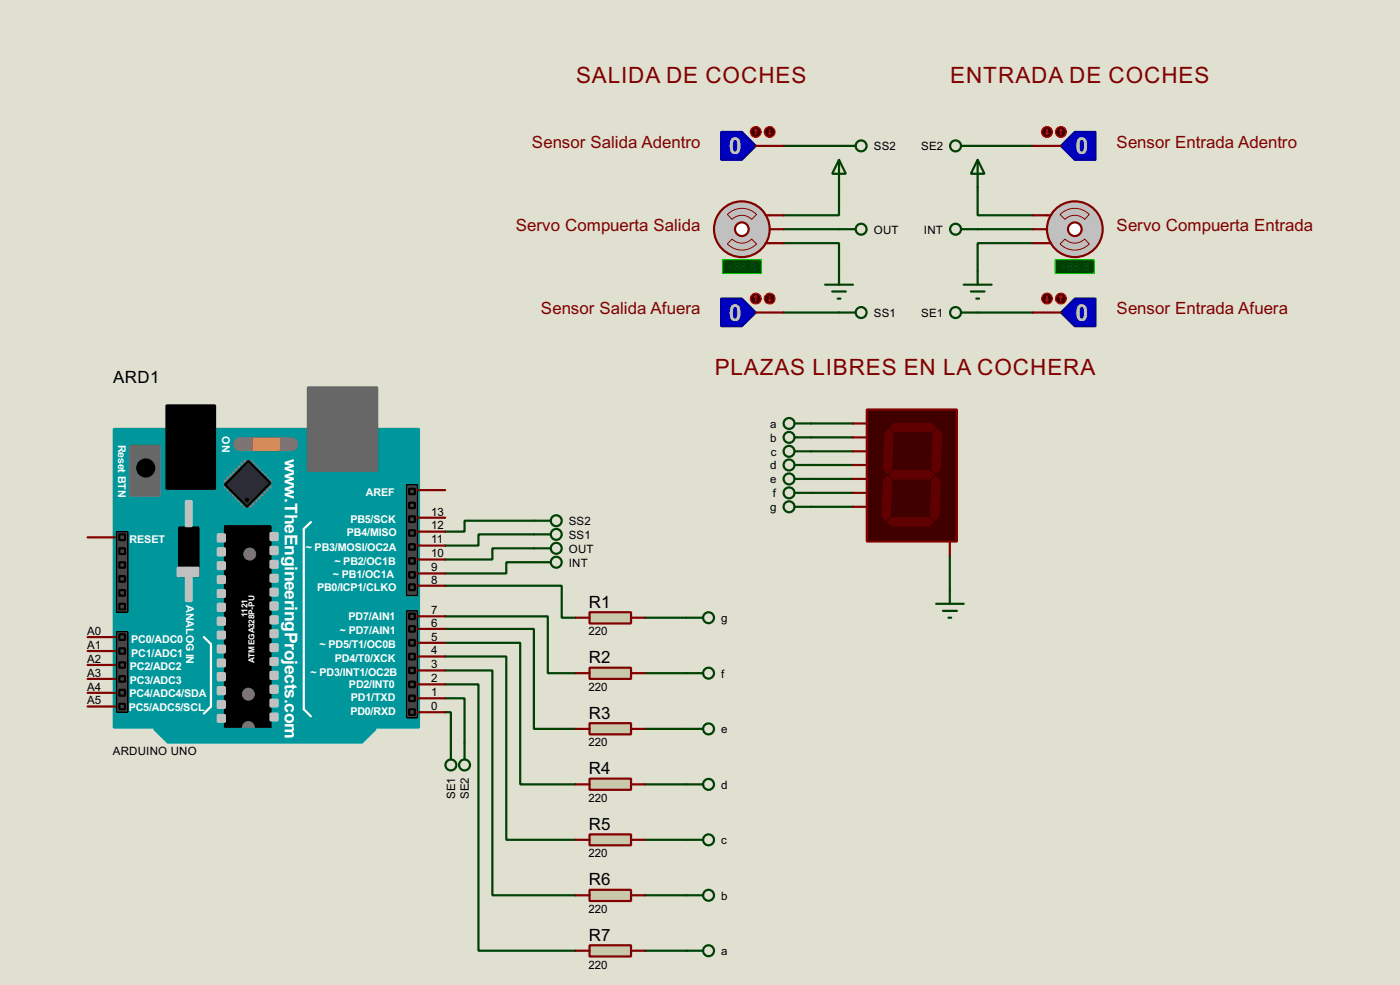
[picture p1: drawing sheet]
<svg xmlns="http://www.w3.org/2000/svg" width="256mm" height="180mm" viewBox="0 0 256 180" stroke-linecap="round" stroke-linejoin="round" font-family="sans-serif">
<path d="M0 0h256.5v180.3h-256.5z" fill="#e0e0d0"/>
<g fill="none" stroke="#004000" stroke-width=".4">
<path d="M143.6 26.7h10.1M153.7 34.3v5.1h-10.1M179.1 34.3v5.1h10.2M179.1 26.7h10.2M143.6 44.5h10.1v5.1M143.6 57.2h10.1M143.6 42h10.1M179.1 57.2h10.2M179.1 42h10.2M189.3 44.5h-10.2v5.1M148.6 77.5h7.7M97.8 97.8h-10.1v2.1h-6.1"/>
<path d="M97.8 95.3h-12.7v2h-3.5M148.6 80.1h7.7M148.6 82.6h7.7M148.6 85.1h7.7M148.6 87.7h7.7M148.6 90.2h7.7M148.6 92.8h7.7M81.6 107.2h21.3v5.9h2.6M81.6 112.8h18.8v10.4h5.1M81.6 115.1h16.2v18.3h7.7M81.6 117.7h13.7v25.9h10.2M97.8 102.9h-5v2.1h-11.2"/>
<path d="M97.8 100.4h-7.6v2h-8.6M118.2 113.1h7.6M174 101.7v6.3M81.6 127.8h3.5v8.1M81.6 130.4h1v5.5M81.6 120.2h11.2v33.5h12.7M81.6 122.7h8.6v41.2h15.3M81.6 125.3h6.1v48.7h17.8M118.2 133.4h7.6M118.2 123.2h7.6M118.2 153.7h7.6M118.2 143.6h7.6"/>
<path d="M118.2 174h7.6M118.2 163.9h7.6"/>
</g>
<path d="M20.9 78.5h55.9v54.7h-55.9z" fill="#00979c" stroke="#00979c" stroke-width=".4"/>
<g fill="#686767" stroke="#686767" stroke-width=".4">
<path d="M56.4 70.9h12.7v15.3h-12.7z"/>
<path d="M23.9 81.6h5.4v9.1h-5.4z"/>
</g>
<path d="M30.5 74.2h8.9v15.3h-8.9zM32.8 96.6h3.6v8.9h-3.6zM41.2 96.3h8.4v36.9h-8.4z" fill="#000" stroke="#000" stroke-width=".4"/>
<path d="M57 95.6l-1.3 1.2v33l1.3 1.3M37.4 116.6l1.3 1.3v11.4l-1.3 1.3" fill="none" stroke="#fff" stroke-width=".4"/>
<g fill="#c0c0c0" stroke="#c0c0c0" stroke-width=".4">
<path d="M49.6 97.6h1.3v1.3h-1.3z"/>
<path d="M49.6 100.1h1.3v1.3h-1.3z"/>
<path d="M49.6 102.7h1.3v1.2h-1.3z"/>
<path d="M49.6 105.2h1.3v1.3h-1.3z"/>
<path d="M49.6 107.8h1.3v1.2h-1.3z"/>
<path d="M49.6 110.3h1.3v1.3h-1.3z"/>
<path d="M49.6 112.8h1.3v1.3h-1.3z"/>
<path d="M49.6 115.4h1.3v1.2h-1.3z"/>
<path d="M49.6 117.9h1.3v1.3h-1.3z"/>
<path d="M49.6 120.5h1.3v1.2h-1.3z"/>
<path d="M49.6 123h1.3v1.3h-1.3z"/>
<path d="M49.6 125.5h1.3v1.3h-1.3z"/>
<path d="M49.6 128.1h1.3v1.2h-1.3z"/>
<path d="M49.6 130.6h1.3v1.3h-1.3z"/>
<path d="M39.9 97.8h1.3v1.3h-1.3z"/>
<path d="M39.9 100.4h1.3v1.3h-1.3z"/>
<path d="M39.9 102.9h1.3v1.3h-1.3z"/>
<path d="M39.9 105.5h1.3v1.2h-1.3z"/>
<path d="M39.9 108h1.3v1.3h-1.3z"/>
<path d="M39.9 110.5h1.3v1.3h-1.3z"/>
<path d="M39.9 113.1h1.3v1.3h-1.3z"/>
<path d="M39.9 115.6h1.3v1.3h-1.3z"/>
<path d="M39.9 118.2h1.3v1.2h-1.3z"/>
<path d="M39.9 120.7h1.3v1.3h-1.3z"/>
<path d="M39.9 123.2h1.3v1.3h-1.3z"/>
<path d="M39.9 125.8h1.3v1.3h-1.3z"/>
<path d="M39.9 128.3h1.3v1.3h-1.3z"/>
<path d="M39.9 130.9h1.3v1.2h-1.3z"/>
<path d="M32.6 103.9h3.8v1.6h-3.8z"/>
<path d="M34.1 91.7h1v4.6h-1z"/>
<path d="M34.1 105.5h1v4.5h-1z"/>
</g>
<circle cx="26.7" cy="85.7" r="1.55" fill="#000" stroke="#000" stroke-width=".4"/>
<path d="M44 81.3h9.4" fill="none" stroke="#757575" stroke-width="2.6"/>
<path d="M46.5 80.3h4.6v2.1h-4.6z" fill="#ff8000" stroke="#ff8000" stroke-width=".4"/>
<g fill="none" stroke="#808080" stroke-width=".45">
<path d="M41.2 87.9l.5 .5M41.7 87.4l.5 .5M41.7 88.7l-.5 .5M42.2 86.9l.5 .5M42.2 89.2l-.5 .5M42.7 86.4l.5 .5M42.7 89.7l-.5 .5M43.2 85.9l.5 .5M43.2 90.2l-.5 .5M43.7 85.4l.6 .5M43.7 90.7l-.5 .5M44.3 84.9l.5 .5"/>
<path d="M44.3 91.2l-.6 .5M44.8 84.4l.5 .5M44.8 91.7l-.5 .6M45.3 92.3l-.5 .5M45.5 92.3l.5 .5M46 91.7l.5 .6M46 84.4l-.5 .5M46.5 91.2l.5 .5M46.5 84.9l-.5 .5M47 90.7l.6 .5M47 85.4l-.5 .5M47.6 90.2l.5 .5"/>
<path d="M47.6 85.9l-.6 .5M48.1 89.7l.5 .5M48.1 86.4l-.5 .5M48.6 89.2l.5 .5M48.6 86.9l-.5 .5M49.1 88.7l.5 .5M49.1 87.4l-.5 .5M49.6 87.9l-.5 .5"/>
</g>
<path d="M45.5 84.4l4.1 4-4.3 4.4-4.1-4.1z" fill-rule="evenodd" fill="#2c2c2c" stroke="#000" stroke-width=".4"/>
<circle cx="45.2" cy="91.5" r=".3" fill="#000" stroke="#000" stroke-width=".18"/>
<path d="M74.5 88.7h2v20.3h-2z" fill="#464646" stroke="#000" stroke-width=".25"/>
<circle cx="45.5" cy="127.1" r="1.1" fill="#757575" stroke="#757575" stroke-width=".18"/>
<g fill="#464646" stroke="#000" stroke-width=".4">
<path d="M75 89.5h1v1h-1z"/>
<path d="M75 94.5h1v1.1h-1z"/>
<path d="M75 97.1h1v1h-1z"/>
<path d="M75 99.6h1v1h-1z"/>
<path d="M75 102.2h1v1h-1z"/>
<path d="M75 104.7h1v1h-1z"/>
<path d="M75 92h1v1h-1z"/>
<path d="M75 107h1v1h-1z"/>
</g>
<g fill="#757575" stroke="#757575" stroke-width=".18">
<circle cx="45.7" cy="101.4" r="1.1"/>
<circle cx="45.5" cy="133.2" r="1.1"/>
</g>
<path d="M28.2 133.4h40.7l-2.6 2.5h-35.5z" fill-rule="evenodd" fill="#00979c" stroke="#00979c" stroke-width=".4"/>
<g fill="#464646" stroke="#000" stroke-width=".25">
<path d="M21.4 97.3h2v14.8h-2z"/>
<path d="M74.5 111.8h2v19.6h-2z"/>
<path d="M21.4 115.6h2v14.8h-2z"/>
</g>
<g fill="#464646" stroke="#000" stroke-width=".4">
<path d="M21.9 100.4h1v1h-1z"/>
<path d="M21.9 105.5h1v1h-1z"/>
<path d="M21.9 110.5h1v1.1h-1z"/>
<path d="M21.9 108h1v1h-1z"/>
<path d="M21.9 102.9h1v1h-1z"/>
<path d="M21.9 97.8h1v1.1h-1z"/>
<path d="M75 112.3h1v1h-1z"/>
<path d="M75 114.6h1v1h-1z"/>
<path d="M75 117.1h1v1.1h-1z"/>
<path d="M75 119.7h1v1h-1z"/>
<path d="M75 122.2h1v1h-1z"/>
<path d="M75 124.8h1v1h-1z"/>
<path d="M75 127.3h1v1h-1z"/>
<path d="M75 129.8h1v1.1h-1z"/>
<path d="M21.9 116.1h1v1h-1z"/>
<path d="M21.9 118.7h1v1h-1z"/>
<path d="M21.9 121.2h1v1h-1z"/>
<path d="M21.9 123.8h1v1h-1z"/>
<path d="M21.9 126.3h1v1h-1z"/>
<path d="M21.9 128.8h1v1h-1z"/>
</g>
<g fill="none" stroke="#800000" stroke-width=".4">
<path d="M16.1 98.4h5M76.5 99.9h5.1M76.5 97.3h5.1M76.5 94.8h5.1M76.5 89.7h5.1M16.1 119.2h5M16.1 116.6h5M76.5 117.7h5.1M76.5 115.1h5.1M76.5 112.8h5.1M76.5 107.2h5.1M76.5 105h5.1"/>
<path d="M76.5 102.4h5.1M16.1 129.3h5M16.1 126.8h5M16.1 124.3h5M16.1 121.7h5M76.5 130.4h5.1M76.5 127.8h5.1M76.5 125.3h5.1M76.5 122.7h5.1M76.5 120.2h5.1"/>
</g>
<path d="M158.8 75h16.5v24.1h-16.5z" fill="#400000" stroke="#800000" stroke-width=".4"/>
<g fill="#600000" stroke="#600000" stroke-width=".18">
<path d="M163.1 78.3l.8-.8h6.8l.8 .8-.8 .7h-6.8z" fill-rule="evenodd"/>
<path d="M171 79.3l.8-.8 .7 .8-.2 6.6-.8 .8-.8-.8z" fill-rule="evenodd"/>
<path d="M162.9 86.9l.7-.7h6.9l.8 .7-.8 .8h-6.9z" fill-rule="evenodd"/>
<path d="M162.9 78.5l.7 .8-.2 6.6-.8 .8-.7-.8 .2-6.6z" fill-rule="evenodd"/>
<path d="M170.7 87.9l.8-.7 .8 .7-.3 6.6-.7 .8-.8-.8z" fill-rule="evenodd"/>
<path d="M163.4 94.8h6.8l.8 .8-.8 .7h-6.8l-.8-.7z" fill-rule="evenodd"/>
<path d="M162.6 87.2l.8 .7-.3 6.6-.7 .8-.8-.8 .3-6.6z" fill-rule="evenodd"/>
</g>
<path d="M156.3 77.5h2.5M156.3 80.1h2.5M156.3 82.6h2.5M156.3 85.1h2.5M156.3 87.7h2.5M156.3 90.2h2.5M156.3 92.8h2.5M174 99.1v2.6" fill="none" stroke="#800000" stroke-width=".4"/>
<g fill="none" stroke="#004000" stroke-width=".4">
<path d="M145.6 77.5h3M97.8 97.8h3.1M97.8 95.3h3.1M145.6 80.1h3M145.6 82.6h3M145.6 85.1h3M145.6 87.7h3M145.6 90.2h3M145.6 92.8h3M97.8 102.9h3.1M97.8 100.4h3.1M171.5 110.5h5.1"/>
<path d="M172.8 111.8h2.5M173.8 113.1h.5M174 108v2.5"/>
<circle cx="144.5" cy="77.5" r="1"/>
<circle cx="101.9" cy="97.8" r="1"/>
<circle cx="101.9" cy="95.3" r="1"/>
<circle cx="144.5" cy="82.6" r="1"/>
<circle cx="144.5" cy="87.7" r="1"/>
<circle cx="144.5" cy="80.1" r="1"/>
<circle cx="144.5" cy="92.8" r="1"/>
<circle cx="144.5" cy="85.1" r="1"/>
<circle cx="144.5" cy="90.2" r="1"/>
<circle cx="101.9" cy="102.9" r="1"/>
<circle cx="101.9" cy="100.4" r="1"/>
</g>
<path d="M194.4 26.7l2.5-2.5h3.8v5.1h-3.8z" fill-rule="evenodd" fill="#0000c0" stroke="#000080" stroke-width=".4"/>
<path d="M189.3 26.7h5.1" fill="none" stroke="#800000" stroke-width=".4"/>
<circle cx="194.3" cy="24.2" r="1" fill="#400000" stroke="#f00" stroke-width=".2"/>
<path d="M194.4 23.7l.2 .2M194.4 23.7l-.3 .2M194.4 23.7v1" fill="none" stroke="#f00" stroke-width=".2"/>
<circle cx="191.8" cy="24.2" r="1" fill="#400000" stroke="#f00" stroke-width=".2"/>
<path d="M191.6 24.4l.2 .3M191.8 23.7v1M192.1 24.4l-.3 .3" fill="none" stroke="#f00" stroke-width=".2"/>
<path d="M194.4 57.2l2.5-2.5h3.8v5h-3.8z" fill-rule="evenodd" fill="#0000c0" stroke="#000080" stroke-width=".4"/>
<path d="M189.3 57.2h5.1" fill="none" stroke="#800000" stroke-width=".4"/>
<circle cx="194.3" cy="54.7" r="1" fill="#400000" stroke="#f00" stroke-width=".2"/>
<path d="M194.4 54.2l.2 .2M194.4 54.2l-.3 .2M194.4 54.2v1" fill="none" stroke="#f00" stroke-width=".2"/>
<circle cx="191.8" cy="54.7" r="1" fill="#400000" stroke="#f00" stroke-width=".2"/>
<path d="M191.6 54.9l.2 .3M191.8 54.2v1M192.1 54.9l-.3 .3" fill="none" stroke="#f00" stroke-width=".2"/>
<path d="M132.1 54.7h3.8l2.6 2.5-2.6 2.5h-3.8z" fill-rule="evenodd" fill="#0000c0" stroke="#000080" stroke-width=".4"/>
<path d="M138.5 57.2h5.1" fill="none" stroke="#800000" stroke-width=".4"/>
<circle cx="138.4" cy="54.7" r="1" fill="#400000" stroke="#f00" stroke-width=".2"/>
<path d="M138.5 54.2l-.3 .2M138.5 54.2l.2 .2M138.5 54.2v1" fill="none" stroke="#f00" stroke-width=".2"/>
<circle cx="141" cy="54.7" r="1" fill="#400000" stroke="#f00" stroke-width=".2"/>
<path d="M140.8 54.9l.2 .3M141 54.2v1M141.3 54.9l-.3 .3" fill="none" stroke="#f00" stroke-width=".2"/>
<path d="M132.1 24.2h3.8l2.6 2.5-2.6 2.6h-3.8z" fill-rule="evenodd" fill="#0000c0" stroke="#000080" stroke-width=".4"/>
<path d="M138.5 26.7h5.1" fill="none" stroke="#800000" stroke-width=".4"/>
<circle cx="138.4" cy="24.2" r="1" fill="#400000" stroke="#f00" stroke-width=".2"/>
<path d="M138.5 23.7l-.3 .2M138.5 23.7l.2 .2M138.5 23.7v1" fill="none" stroke="#f00" stroke-width=".2"/>
<circle cx="141" cy="24.2" r="1" fill="#400000" stroke="#f00" stroke-width=".2"/>
<path d="M140.8 24.4l.2 .3M141 23.7v1M141.3 24.4l-.3 .3" fill="none" stroke="#f00" stroke-width=".2"/>
<g fill="none" stroke="#004000" stroke-width=".4">
<path d="M153.7 26.7h3.1M176.1 26.7h3M153.7 57.2h3.1M153.7 42h3.1M176.1 57.2h3M176.1 42h3M82.6 135.9v3.1M85.1 135.9v3.1"/>
<circle cx="157.7" cy="26.7" r="1"/>
<circle cx="175" cy="26.7" r="1"/>
<circle cx="157.7" cy="42" r="1"/>
<circle cx="157.7" cy="57.2" r="1"/>
<circle cx="175" cy="42" r="1"/>
<circle cx="175" cy="57.2" r="1"/>
<circle cx="82.6" cy="140" r="1"/>
<circle cx="85.1" cy="140" r="1"/>
</g>
<circle cx="196.9" cy="42" r="5.1" fill="#c0c0c0" stroke="#800000" stroke-width=".4"/>
<circle cx="196.9" cy="42" r="1.25" fill="#feffff" stroke="#800000" stroke-width=".4"/>
<path d="M191.8 39.4h.8M191.8 44.5h.8" fill="none" stroke="#800000" stroke-width=".4"/>
<path d="M193.3 47.6h7.2v2.5h-7.2z" fill="#004000" stroke="#0f0" stroke-width=".2"/>
<path d="M194.2 39.3a3.7 3.7 0 0 1 5.4 0l-.9 .9a2.54 2.54 0 0 0-3.6 0zM194.2 44.7l.9-.9a2.53 2.53 0 0 0 3.6 0l.9 .9a3.7 3.7 0 0 1-5.4 0z" fill="none" stroke="#800000" stroke-width=".18"/>
<path d="M189.3 39.4h2.5M189.3 42h2.5M189.3 44.5h2.5" fill="none" stroke="#800000" stroke-width=".4"/>
<circle cx="135.9" cy="42" r="5.1" fill="#c0c0c0" stroke="#800000" stroke-width=".4"/>
<circle cx="135.9" cy="42" r="1.25" fill="#feffff" stroke="#800000" stroke-width=".4"/>
<path d="M140.3 39.4h.7M140.3 44.5h.7" fill="none" stroke="#800000" stroke-width=".4"/>
<path d="M132.4 47.6h7.1v2.5h-7.1z" fill="#004000" stroke="#0f0" stroke-width=".2"/>
<path d="M133.3 39.3a3.7 3.7 0 0 1 5.3 0l-.9 .9a2.53 2.53 0 0 0-3.6 0zM134.1 43.8a2.54 2.54 0 0 0 3.6 0l.9 .9a3.7 3.7 0 0 1-5.3 0z" fill="none" stroke="#800000" stroke-width=".18"/>
<path d="M141 39.4h2.6M141 42h2.6M141 44.5h2.6" fill="none" stroke="#800000" stroke-width=".4"/>
<path d="M153.7 29.3l1.3 2.5h-2.5zM153.7 29.3v5M179.1 29.3l1.3 2.5h-2.5zM179.1 29.3v5M151.2 52.1h5.1M152.5 53.4h2.5M153.5 54.7h.5M153.7 49.6v2.5M176.6 52.1h5.1M177.9 53.4h2.5M178.9 54.7h.5M179.1 49.6v2.5" fill="none" stroke="#004000" stroke-width=".4"/>
<path d="M108 112.1h7.6v2h-7.6z" fill="#c8c8aa" stroke="#800000" stroke-width=".4"/>
<path d="M105.5 113.1h2.5M115.6 113.1h2.6" fill="none" stroke="#800000" stroke-width=".4"/>
<path d="M108 122.2h7.6v2.1h-7.6z" fill="#c8c8aa" stroke="#800000" stroke-width=".4"/>
<path d="M105.5 123.2h2.5M115.6 123.2h2.6" fill="none" stroke="#800000" stroke-width=".4"/>
<path d="M108 132.4h7.6v2h-7.6z" fill="#c8c8aa" stroke="#800000" stroke-width=".4"/>
<path d="M105.5 133.4h2.5M115.6 133.4h2.6" fill="none" stroke="#800000" stroke-width=".4"/>
<path d="M108 142.5h7.6v2.1h-7.6z" fill="#c8c8aa" stroke="#800000" stroke-width=".4"/>
<path d="M105.5 143.6h2.5M115.6 143.6h2.6" fill="none" stroke="#800000" stroke-width=".4"/>
<path d="M108 152.7h7.6v2h-7.6z" fill="#c8c8aa" stroke="#800000" stroke-width=".4"/>
<path d="M105.5 153.7h2.5M115.6 153.7h2.6" fill="none" stroke="#800000" stroke-width=".4"/>
<path d="M108 162.9h7.6v2h-7.6z" fill="#c8c8aa" stroke="#800000" stroke-width=".4"/>
<path d="M105.5 163.9h2.5M115.6 163.9h2.6" fill="none" stroke="#800000" stroke-width=".4"/>
<path d="M108 173h7.6v2.1h-7.6z" fill="#c8c8aa" stroke="#800000" stroke-width=".4"/>
<path d="M105.5 174h2.5M115.6 174h2.6" fill="none" stroke="#800000" stroke-width=".4"/>
<g fill="none" stroke="#004000" stroke-width=".4">
<path d="M125.8 113.1h3M125.8 133.4h3M125.8 123.2h3M125.8 153.7h3M125.8 143.6h3M125.8 174h3M125.8 163.9h3"/>
<circle cx="129.8" cy="113.1" r="1"/>
<circle cx="129.8" cy="123.2" r="1"/>
<circle cx="129.8" cy="133.4" r="1"/>
<circle cx="129.8" cy="143.6" r="1"/>
<circle cx="129.8" cy="153.7" r="1"/>
<circle cx="129.8" cy="174" r="1"/>
<circle cx="129.8" cy="163.9" r="1"/>
</g>
<g font-size="4.8" fill="#c0c0c0">
<text x="133.5" y="28.2">0</text>
<text x="197" y="28.2">0</text>
<text x="133.5" y="58.8">0</text>
<text x="197" y="58.8">0</text>
</g>
<g font-size="4.6" fill="#800000">
<text x="105.5" y="15.2">SALIDA DE COCHES</text>
<text x="174.1" y="15.2">ENTRADA DE COCHES</text>
<text x="130.9" y="68.6">PLAZAS LIBRES EN LA COCHERA</text>
</g>
<g font-size="3.6" fill="#fff">
<text x="52.2" y="84" transform="rotate(90 52.2 84)">w</text>
<text x="52.2" y="91.2" transform="rotate(90 52.2 91.2)">.TheEngineeringProjects.com</text>
</g>
<g font-size="3.5" fill="#800000">
<text x="97.5" y="27.1">Sensor Salida Adentro</text>
<text x="204.6" y="27.1">Sensor Entrada Adentro</text>
<text x="94.5" y="42.3">Servo Compuerta Salida</text>
<text x="204.6" y="42.3">Servo Compuerta Entrada</text>
<text x="99.1" y="57.5">Sensor Salida Afuera</text>
<text x="204.6" y="57.5">Sensor Entrada Afuera</text>
</g>
<g font-size="3.5">
<text x="20.7" y="70.1">ARD1</text>
<text x="107.9" y="111.3">R1</text>
<text x="107.9" y="121.4">R2</text>
<text x="107.9" y="131.6">R3</text>
<text x="107.9" y="141.7">R4</text>
<text x="107.9" y="151.9">R5</text>
<text x="107.9" y="162.1">R6</text>
<text x="107.9" y="172.2">R7</text>
</g>
<g font-size="2.4">
<text x="160.1" y="27.5">SS2</text>
<text x="168.7" y="27.5">SE2</text>
<text x="160.1" y="42.7">OUT</text>
<text x="169.2" y="42.7">INT</text>
<text x="160.1" y="58">SS1</text>
<text x="168.7" y="58">SE1</text>
<text x="141.1" y="78.3">a</text>
<text x="141.1" y="80.8">b</text>
<text x="141.2" y="83.4">c</text>
<text x="141.1" y="85.9">d</text>
<text x="141.1" y="88.5">e</text>
<text x="79" y="94.4">13</text>
<text x="141.1" y="93.6">g</text>
<text x="141.6" y="91">f</text>
<text x="79" y="99.5">11</text>
<text x="79" y="96.9">12</text>
<text x="104.2" y="101.2">OUT</text>
<text x="104.2" y="98.6">SS1</text>
<text x="104.2" y="96.1">SS2</text>
<text x="79" y="106.8">8</text>
<text x="79" y="104.6">9</text>
<text x="79" y="102">10</text>
<text x="104.2" y="103.7">INT</text>
<text x="79" y="112.4">7</text>
<text x="132.1" y="113.9">g</text>
<text x="16" y="118.8">A1</text>
<text x="16" y="116.2">A0</text>
<text x="79" y="119.8">4</text>
<text x="79" y="117.3">5</text>
<text x="79" y="114.7">6</text>
<text x="107.8" y="116.3">220</text>
<text x="16" y="123.9">A3</text>
<text x="16" y="121.3">A2</text>
<text x="79" y="124.9">2</text>
<text x="79" y="122.3">3</text>
<text x="132.1" y="124">f</text>
<text x="16" y="128.9">A5</text>
<text x="16" y="126.4">A4</text>
<text x="79" y="130">0</text>
<text x="79" y="127.4">1</text>
<text x="107.8" y="126.5">220</text>
<text x="107.8" y="136.6">220</text>
<text x="132.1" y="134.2">e</text>
<text x="20.7" y="138.1">ARDUINO UNO</text>
<text x="83.4" y="146.3" transform="rotate(-90 83.4 146.3)">SE1</text>
<text x="85.9" y="146.3" transform="rotate(-90 85.9 146.3)">SE2</text>
<text x="107.8" y="146.8">220</text>
<text x="132.1" y="144.4">d</text>
<text x="132.1" y="154.5">c</text>
<text x="107.8" y="156.9">220</text>
<text x="107.8" y="167.1">220</text>
<text x="132.1" y="164.7">b</text>
<text x="107.8" y="177.3">220</text>
<text x="132.1" y="174.8">a</text>
</g>
<g font-size="2.4" fill="#008000">
<text x="133.3" y="49.6">+88.8</text>
<text x="194.3" y="49.6">+88.8</text>
</g>
<g font-size="2.2" fill="#fff">
<text x="21.6" y="81.4" transform="rotate(90 21.6 81.4)">Reset BTN</text>
<text x="40.7" y="79.9" transform="rotate(90 40.7 79.9)">ON</text>
<text x="64.2" y="95.8">PB5/SCK</text>
<text x="67" y="90.7">AREF</text>
<text x="23.7" y="99.4">RESET</text>
<text x="56" y="100.9">~ PB3/MOSI/OC2A</text>
<text x="63.5" y="98.1">PB4/MISO</text>
<text x="61" y="105.7">~ PB1/OC1A</text>
<text x="61.3" y="103.4">~ PB2/OC1B</text>
<text x="34.1" y="110.7" transform="rotate(90 34.1 110.7)">ANALOG IN</text>
<text x="58.1" y="108.2">PB0/ICP1/CLKO</text>
<text x="63.8" y="113.6">PD7/AIN1</text>
<text x="24" y="117.6">PC0/ADC0</text>
<text x="58.6" y="118.7">~ PD5/T1/OC0B</text>
<text x="62.3" y="116.1">~ PD7/AIN1</text>
<text x="23.8" y="125.3">PC3/ADC3</text>
<text x="23.8" y="122.7">PC2/ADC2</text>
<text x="24" y="120.2">PC1/ADC1</text>
<text x="56.9" y="123.7">~ PD3/INT1/OC2B</text>
<text x="61.3" y="121.2">PD4/T0/XCK</text>
<text x="23.6" y="130.1">PC5/ADC5/SCL</text>
<text x="23.7" y="127.6">PC4/ADC4/SDA</text>
<text x="63.9" y="126">PD2/INT0</text>
<text x="64.2" y="130.9">PD0/RXD</text>
<text x="64.3" y="128.3">PD1/TXD</text>
</g>
<g font-size="1.7" fill="#fff">
<text x="45.3" y="112.9" transform="rotate(-90 45.3 112.9)">1121</text>
<text x="46.6" y="121.3" transform="rotate(-90 46.6 121.3)">ATMEGA328P-PU</text>
</g>
</svg>
